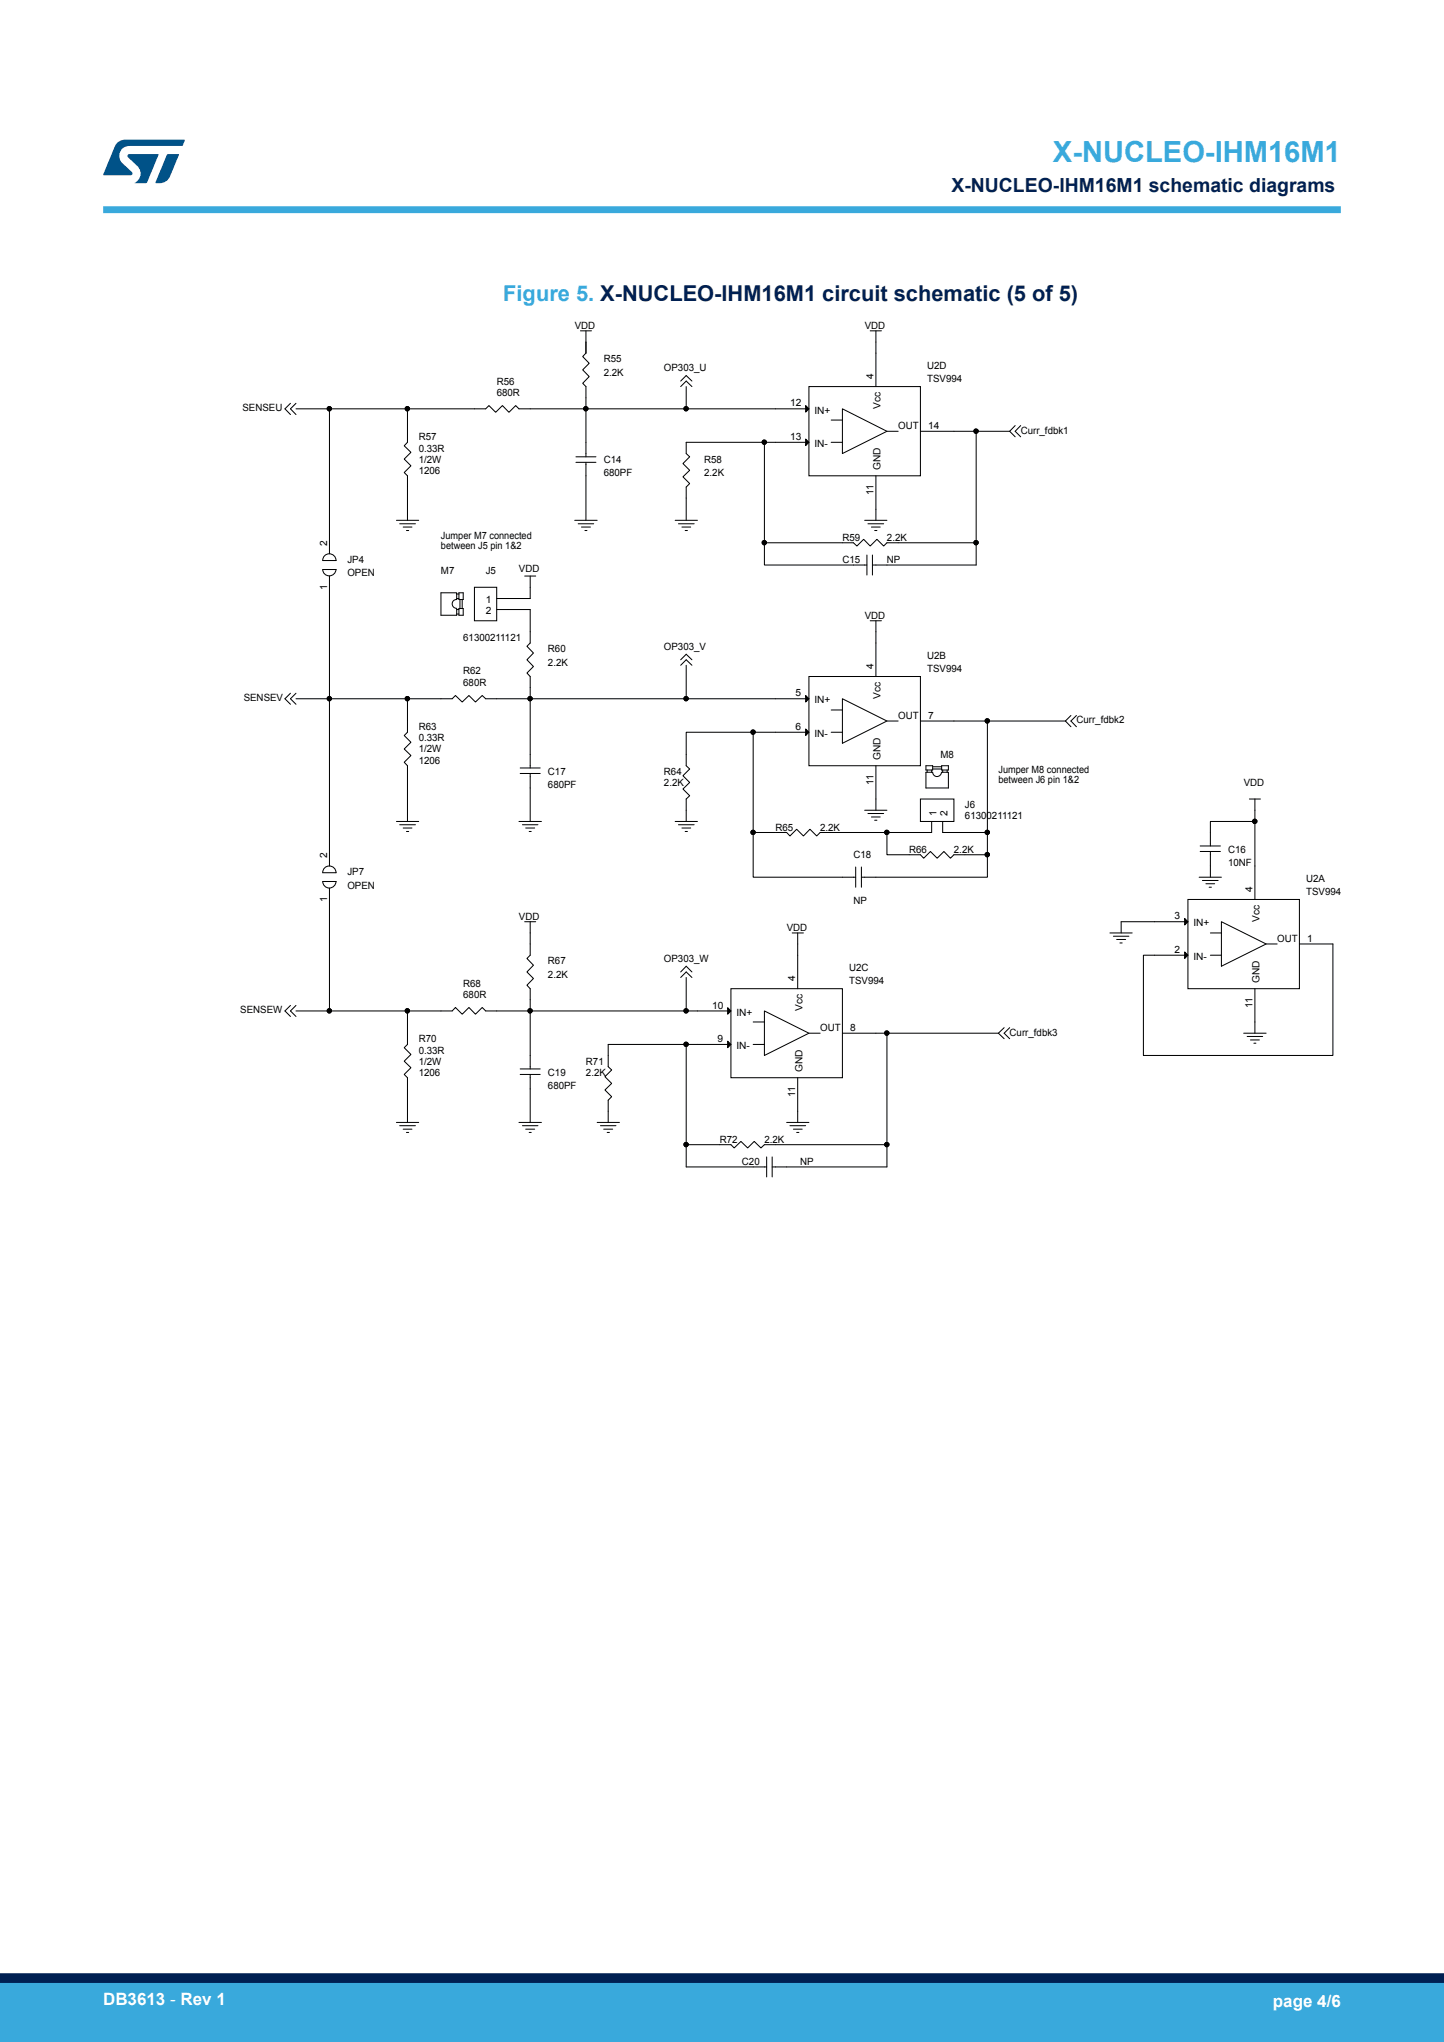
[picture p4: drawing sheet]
<svg xmlns="http://www.w3.org/2000/svg" width="210mm" height="297mm" viewBox="0 0 210 297" stroke-linecap="round" stroke-linejoin="round" font-family="sans-serif">
<g fill="none" stroke="#000" stroke-width=".15">
<path d="M42.2 58.7l-.8 .8 .8 .8M43 58.7l-.8 .8 .8 .8M43 59.5h27.6l.5-.5 1 1 1-1 .9 1 1-1 .5 .5h24.3M47.9 59.5v21M59.3 59.5v4.8l-.5 .5 1 1-1 1 1 .9-1 1 .5 .5v6.5M84.4 48.1h1.6M85.2 48.1v3.3l-.5 .5 1 .9-1 1 1 1-1 1 .5 .4v10.2M99 55.4l.8-.8 .8 .8M99 56.2l.8-.8 .8 .8M99.8 56.2v3.3h17.8M117.2 59l.4 .5-.4 .4zM117.6 56.2h16.3v13h-16.3z"/>
<path d="M126.6 48.1h1.6M127.4 48.1v8.1M57.7 75.7h3.2M58.1 76.2h2.3M58.6 76.7h1.3M59.1 77.2h.3M83.6 75.7h3.2M83.8 66.4h2.9M83.8 67.2h2.9M84.1 76.2h2.2M84.6 76.7h1.3M85.1 77.2h.3"/>
<path d="M85.2 67.2v8.5M98.2 75.7h3.2M98.7 76.2h2.3M99.2 76.7h1.2M99.6 77.2h.4M111.2 64.3v14.6M111.2 78.9v3.3h14.9M111.2 78.9h12.9l.5 .5 1-1 1 1 .9-1 1 1 .5-.5h13M117.2 63.9l.4 .4-.4 .5zM117.6 64.3h-17.8v1.7l.5 .4-1 1 1 1-1 1 1 .9-.5 .5v4.9M120.9 61.1h1.6M120.9 64.3h1.6"/>
<path d="M125.7 75.7h3.3M126.2 76.2h2.3M126.7 76.7h1.3M127.2 77.2h.3M127.4 69.2v6.5M129 62.7l-6.5-3.2v6.5l6.5-3.3h1.6M133.9 62.7h12.9M142 62.7v19.5h-15.1M146.8 62.7l.8 .8M147.6 61.9l-.8 .8M148.4 61.9l-.8 .8 .8 .8M47.9 83.8v42.2"/>
<path d="M48.9 81.5a.97 .97 0 0 0-1-1 .97 .97 0 0 0-1 1h2M48.9 82.8a.97 .97 0 0 1-1 1 .97 .97 0 0 1-1-1h2M66.4 88.5a.64 .64 0 0 1-.6-.7 .64 .64 0 0 1 .6-.6v-1h-2.3v3.3h2.3v-1M66.4 87.1h.3M66.4 88.7h.3M66.4 89.3h.3M66.4 86.4h.3M66.7 86.2h.7v1h-.7zM66.7 88.5h.7v1h-.7zM66.9 87.2v1.3M67.2 87.2v1.3M69 85.4h3.2v4.9h-3.2z"/>
<path d="M72.2 88.7h4.9v4.8l-.5 .5 1 1-1 1 1 .9-1 1 .5 .5v13.3M76.3 83.8h1.6M77.1 83.8v3.3h-4.9M99 96l.8-.8 .8 .8M99 96.8l.8-.8 .8 .8M99.8 96.8v4.8M117.6 98.4h16.3v13h-16.3zM126.1 80.7v2.9M126.6 90.3h1.6M126.9 80.7v2.9M127.4 90.3v8.1M42.2 100.8l-.8 .8 .8 .8"/>
<path d="M43 100.8l-.8 .8 .8 .8M43 101.6h22.8l.4-.4 1 .9 1-.9 .9 .9 1-.9 .5 .4h47M57.7 119.5h3.2M58.1 120h2.3M59.3 101.6v4.9l-.5 .5 1 1-1 .9 1 1-1 1 .5 .5v8.1M75.5 119.5h3.2M75.7 112.5h2.9M75.7 111.7h2.9M76 120h2.2M77.1 112.5v7M98.2 119.5h3.2M98.7 120h2.3"/>
<path d="M109.5 106.5v14.6h4.9l.5 .5 1-1 .9 1 1-1 1 1 .5-.5h9.7M109.5 106.5h-9.7v4.9l.5 .4-1 1 1 1-1 1 1 .9-.5 .5v3.3M109.5 106.5h8.1M117.2 101.2l.4 .4-.4 .5zM117.2 106l.4 .5-.4 .5zM120.9 103.3h1.6M120.9 106.5h1.6M125.7 117.8h3.3M126.2 118.3h2.3M126.7 118.8h1.3M127.2 119.3h.3M127.4 111.4v6.4"/>
<path d="M129 104.9l-6.5-3.3v6.5l6.5-3.2h1.6M133.9 104.9h21M133.9 116.2h4.8v3.3h-4.8zM134.7 111.4h.9v.6h-.9zM134.8 112v.3M135.5 119.5v1.6h-6.5v3.2h4.9l.4 .5 1-1 1 1 1-1 .9 1 .5-.5h4.9M135.5 112v.3M135.6 111.5h1.3M135.6 111.8h1.3M136.9 112.3a.64 .64 0 0 1-.6 .6 .64 .64 0 0 1-.7-.6h-.9v2.3h3.2v-2.3h-1M136.9 111.4h1v.6h-1zM137.1 119.5v1.6h6.5v3.2"/>
<path d="M137.1 112v.3M137.7 112v.3M143.6 104.9v16.2M154.9 104.9l.8 .8M155.7 104.1l-.8 .8M156.5 104.1l-.8 .8 .8 .8M181.7 116.2h1.6M182.5 119.5h-6.5v3.5M182.5 116.2v14.6M47.9 129.2v17.8M48.9 126.9a.97 .97 0 0 0-1-.9 .97 .97 0 0 0-1 .9h2M48.9 128.2a.97 .97 0 0 1-1 1 .97 .97 0 0 1-1-1h2"/>
<path d="M58.6 120.4h1.3M59.1 120.9h.3M76.3 134.1h1.6M76.5 120.4h1.3M77 120.9h.3M77.1 134.1v4.8l-.5 .5 1 1-1 1 1 .9-1 1 .5 .5v11.7M99.2 120.4h1.2M99.6 120.9h.4M109.5 121.1v6.5h14.9M115.2 135.7h1.6M116 135.7v8.1M124.4 126.1v2.9"/>
<path d="M125.3 126.1v2.9M143.6 124.3v3.3h-18.3M161.4 135.7h3.3M161.9 136.2h2.3M162.4 136.6h1.3M162.9 137.1h.3M172.3 133.6l.5 .5-.5 .4zM172.3 138.5l.5 .4-.5 .5zM172.8 134.1h-9.8v1.6M172.8 130.8h16.2v13h-16.2zM174.4 127.6h3.2M174.5 123.8h3"/>
<path d="M174.5 123h3M174.9 128.1h2.3M175.4 128.5h1.2M175.8 129h.4M176 135.7h1.6M176 138.9h1.6M176 123.8v3.8M184.1 137.3l-6.5-3.2v6.4l6.5-3.2h1.6M189 137.3h4.8v16.2h-27.5v-14.6h6.5M42.2 146.2l-.8 .8 .8 .8M43 146.2l-.8 .8 .8 .8M43 147h22.8l.4-.5 1 1 1-1 .9 1 1-1 .5 .5h35.7"/>
<path d="M59.3 147v4.9l-.5 .5 1 1-1 .9 1 1-1 1 .5 .4v6.6M75.7 156.3h2.9M75.7 155.5h2.9M77.1 156.3v7M99 141.4l.8-.9 .8 .9M99 142.2l.8-.8 .8 .8M99.8 151.9v14.6h6.5l.5 .5 1-1 .9 1 1-1 1 1 .5-.5h17.8M99.8 142.2v4.8M105.8 146.6l.5 .4-.5 .5zM105.8 151.4l.5 .5-.5 .5zM106.3 151.9h-17.9v3.2l.6 .5-1 1 1 1-1 .9 1 1-.6 .5v3.3M106.3 143.8h16.2v12.9h-16.2z"/>
<path d="M109.5 148.6h1.7M109.5 151.9h1.7M116 156.7v6.6M117.6 150.3l-6.4-3.3v6.5l6.4-3.2h1.7M122.5 150.3h22.7M129 150.3v19.4h-16.7M145.2 150.3l.8 .8M146 149.5l-.8 .8M146.8 149.5l-.8 .8 .8 .8M180.9 150.3h3.2M181.4 150.8h2.2M181.8 151.3h1.4"/>
<path d="M182.4 151.7h.2M182.5 143.8v6.5M57.7 163.3h3.2M58.1 163.7h2.3M58.6 164.2h1.3M59.1 164.7h.3M75.5 163.3h3.2M76 163.7h2.2M76.5 164.2h1.3M77 164.7h.3M86.8 163.3h3.3M87.3 163.7h2.3"/>
<path d="M87.8 164.2h1.3M88.3 164.7h.3M99.8 166.5v3.2h11.7M111.5 168.3v2.9M112.3 168.3v2.9M114.4 163.3h3.2M114.9 163.7h2.3M115.4 164.2h1.3M115.9 164.7h.3"/>
<circle cx="47.9" cy="59.4" r=".32"/>
<circle cx="59.2" cy="59.4" r=".32"/>
<circle cx="85.2" cy="59.4" r=".32"/>
<circle cx="99.8" cy="59.4" r=".32"/>
<circle cx="111.1" cy="64.3" r=".32"/>
<circle cx="111.1" cy="78.9" r=".32"/>
<circle cx="141.9" cy="78.9" r=".32"/>
<circle cx="141.9" cy="62.7" r=".32"/>
<circle cx="47.9" cy="101.6" r=".32"/>
<circle cx="59.2" cy="101.6" r=".32"/>
<circle cx="77.1" cy="101.6" r=".32"/>
<circle cx="99.8" cy="101.6" r=".32"/>
<circle cx="109.5" cy="106.5" r=".32"/>
<circle cx="143.6" cy="104.9" r=".32"/>
<circle cx="182.5" cy="119.5" r=".32"/>
<circle cx="109.5" cy="121.1" r=".32"/>
<circle cx="129" cy="121.1" r=".32"/>
<circle cx="143.6" cy="121.1" r=".32"/>
<circle cx="143.6" cy="124.3" r=".32"/>
<circle cx="47.9" cy="147" r=".32"/>
<circle cx="59.2" cy="147" r=".32"/>
<circle cx="77.1" cy="147" r=".32"/>
<circle cx="99.8" cy="151.9" r=".32"/>
<circle cx="99.8" cy="147" r=".32"/>
<circle cx="129" cy="150.3" r=".32"/>
<circle cx="99.8" cy="166.5" r=".32"/>
<circle cx="129" cy="166.5" r=".32"/>
</g>
<g fill="#000">
<path d="M117.2 59l.4 .5-.4 .4zM117.2 63.9l.4 .4-.4 .5zM117.2 101.2l.4 .4-.4 .5zM117.2 106l.4 .5-.4 .5zM172.3 133.6l.5 .5-.5 .4zM172.3 138.5l.5 .4-.5 .5zM105.8 146.6l.5 .4-.5 .5zM105.8 151.4l.5 .5-.5 .5z"/>
<circle cx="47.9" cy="59.4" r=".32"/>
<circle cx="59.2" cy="59.4" r=".32"/>
<circle cx="85.2" cy="59.4" r=".32"/>
<circle cx="99.8" cy="59.4" r=".32"/>
<circle cx="111.1" cy="64.3" r=".32"/>
<circle cx="111.1" cy="78.9" r=".32"/>
<circle cx="141.9" cy="78.9" r=".32"/>
<circle cx="141.9" cy="62.7" r=".32"/>
<circle cx="47.9" cy="101.6" r=".32"/>
<circle cx="59.2" cy="101.6" r=".32"/>
<circle cx="77.1" cy="101.6" r=".32"/>
<circle cx="99.8" cy="101.6" r=".32"/>
<circle cx="109.5" cy="106.5" r=".32"/>
<circle cx="143.6" cy="104.9" r=".32"/>
<circle cx="182.5" cy="119.5" r=".32"/>
<circle cx="109.5" cy="121.1" r=".32"/>
<circle cx="129" cy="121.1" r=".32"/>
<circle cx="143.6" cy="121.1" r=".32"/>
<circle cx="143.6" cy="124.3" r=".32"/>
<circle cx="47.9" cy="147" r=".32"/>
<circle cx="59.2" cy="147" r=".32"/>
<circle cx="77.1" cy="147" r=".32"/>
<circle cx="99.8" cy="151.9" r=".32"/>
<circle cx="99.8" cy="147" r=".32"/>
<circle cx="129" cy="150.3" r=".32"/>
<circle cx="99.8" cy="166.5" r=".32"/>
<circle cx="129" cy="166.5" r=".32"/>
</g>
<path d="M15 30.5h180" fill="none" stroke="#39a9dc" stroke-width="1"/>
<g fill="#005288">
<path d="M17.1 20.7l.7-.3 .4-.1h8.6l.1 .1-.4 .8h-7.6a1.45 1.45 0 0 0-1.4 .9 1.45 1.45 0 0 0 .2 1.6l1.5 1.3 .1 .2-.1 .2-.2 .1h-4l1.7-4.2z"/>
<path d="M24.3 22.4h1.6l.1 .1-1.3 3.2a1.6 1.6 0 0 1-1.5 .9h-.5l-.1-.1z"/>
<path d="M18.6 22.5l.2-.1h4.2l.1 .1-1.8 4.1h-1.7a1.54 1.54 0 0 0 .4-2.4l-1.4-1.3-.1-.2z"/>
</g>
<g fill="#39a9dc">
<path d="M0 288.4h210v8.6h-210z" fill-rule="evenodd"/>
<path d="M-.1 288.4h210.2v4.4h-210.2z" fill-rule="evenodd"/>
</g>
<path d="M0 287.7h210" fill="none" stroke="#002052" stroke-width="1.4"/>
<text font-size="4.2" fill="#39a9dc" x="153.1" y="23.5">X-NUCLEO-IHM16M1</text>
<text font-size="3.2" fill="#39a9dc" x="73.2" y="43.8">Figure 5. X-NUCLEO-IHM16M1 circuit schematic (5 of 5)</text>
<text font-size="2.8" fill="#002052" x="138.4" y="27.9">X-NUCLEO-IHM16M1 schematic diagrams</text>
<g font-size="2.5" fill="#fff">
<text x="15" y="291.6">DB3613 - Rev 1</text>
<text x="185.1" y="291.9">page 4/6</text>
</g>
<g font-size="1.5">
<text x="83.6" y="47.9">VDD</text>
<text x="125.7" y="47.9">VDD</text>
<text x="87.8" y="52.7">R55</text>
<text x="96.6" y="54">OP303_U</text>
<text x="134.8" y="53.7">U2D</text>
<text x="35.3" y="59.8">SENSEU</text>
<text x="72.2" y="57.6">680R</text>
<text x="72.2" y="56">R56</text>
<text x="87.8" y="54.7">2.2K</text>
<text x="114.9" y="59.1">12</text>
<text x="127" y="55.1" transform="rotate(-90 127 55.1)">4</text>
<text x="128.1" y="59.5" transform="rotate(-90 128.1 59.5)">Vcc</text>
<text x="134.8" y="55.6">TSV994</text>
<text x="60.9" y="64.1">R57</text>
<text x="60.9" y="65.7">0.33R</text>
<text x="114.9" y="64">13</text>
<text x="118.4" y="65">IN-</text>
<text x="118.4" y="60.1">IN+</text>
<text x="130.6" y="62.4">OUT</text>
<text x="135" y="62.4">14</text>
<text x="148.4" y="63.1">Curr_fdbk1</text>
<text x="60.9" y="67.3">1/2W</text>
<text x="60.9" y="68.9">1206</text>
<text x="87.8" y="69.2">680PF</text>
<text x="87.8" y="67.3">C14</text>
<text x="102.4" y="69.2">2.2K</text>
<text x="102.4" y="67.3">R58</text>
<text x="127" y="72" transform="rotate(-90 127 72)">11</text>
<text x="128.1" y="68.4" transform="rotate(-90 128.1 68.4)">GND</text>
<text x="47.6" y="79.4" transform="rotate(-90 47.6 79.4)">2</text>
<text x="50.5" y="81.9">JP4</text>
<text x="50.5" y="83.8">OPEN</text>
<text x="64.1" y="83.5">M7</text>
<text x="64.1" y="78.4">Jumper M7 connected</text>
<text x="64.1" y="79.9">between J5 pin 1&amp;2</text>
<text x="70.6" y="83.5">J5</text>
<text x="75.5" y="83.2">VDD</text>
<text x="122.5" y="78.6">R59</text>
<text x="122.5" y="81.9">C15</text>
<text x="129" y="78.6">2.2K</text>
<text x="129" y="81.9">NP</text>
<text x="47.6" y="85.7" transform="rotate(-90 47.6 85.7)">1</text>
<text x="70.6" y="87.7">1</text>
<text x="70.6" y="89.3">2</text>
<text x="125.7" y="90">VDD</text>
<text x="67.4" y="93.2">61300211121</text>
<text x="79.7" y="94.9">R60</text>
<text x="96.6" y="94.5">OP303_V</text>
<text x="134.8" y="95.8">U2B</text>
<text x="35.4" y="102">SENSEV</text>
<text x="67.4" y="98.1">R62</text>
<text x="67.4" y="99.7">680R</text>
<text x="79.7" y="96.8">2.2K</text>
<text x="115.7" y="101.3">5</text>
<text x="127" y="97.3" transform="rotate(-90 127 97.3)">4</text>
<text x="128.1" y="101.7" transform="rotate(-90 128.1 101.7)">Vcc</text>
<text x="134.8" y="97.8">TSV994</text>
<text x="60.9" y="106.2">R63</text>
<text x="60.9" y="107.8">0.33R</text>
<text x="115.7" y="106.1">6</text>
<text x="118.4" y="107.2">IN-</text>
<text x="118.4" y="102.3">IN+</text>
<text x="130.6" y="104.6">OUT</text>
<text x="135" y="104.5">7</text>
<text x="156.5" y="105.2">Curr_fdbk2</text>
<text x="60.9" y="111.1">1206</text>
<text x="60.9" y="109.4">1/2W</text>
<text x="79.7" y="112.7">C17</text>
<text x="96.6" y="112.7">R64</text>
<text x="128.1" y="110.6" transform="rotate(-90 128.1 110.6)">GND</text>
<text x="136.8" y="110.3">M8</text>
<text x="145.2" y="112.5">Jumper M8 connected</text>
<text x="145.2" y="114">between J6 pin 1&amp;2</text>
<text x="79.7" y="114.6">680PF</text>
<text x="96.6" y="114.3">2.2K</text>
<text x="127" y="114.2" transform="rotate(-90 127 114.2)">11</text>
<text x="136.2" y="118.7" transform="rotate(-90 136.2 118.7)">1</text>
<text x="137.8" y="118.7" transform="rotate(-90 137.8 118.7)">2</text>
<text x="140.3" y="119.2">61300211121</text>
<text x="140.3" y="117.5">J6</text>
<text x="180.9" y="114.3">VDD</text>
<text x="47.6" y="124.8" transform="rotate(-90 47.6 124.8)">2</text>
<text x="112.8" y="120.8">R65</text>
<text x="119.3" y="120.8">2.2K</text>
<text x="124.1" y="124.9">C18</text>
<text x="132.2" y="124.1">R66</text>
<text x="138.7" y="124.1">2.2K</text>
<text x="178.6" y="126">10NF</text>
<text x="178.6" y="124.1">C16</text>
<text x="47.6" y="131.2" transform="rotate(-90 47.6 131.2)">1</text>
<text x="50.5" y="127.3">JP7</text>
<text x="50.5" y="129.3">OPEN</text>
<text x="124.1" y="131.5">NP</text>
<text x="182.1" y="129.7" transform="rotate(-90 182.1 129.7)">4</text>
<text x="190" y="130.2">TSV994</text>
<text x="190" y="128.3">U2A</text>
<text x="75.5" y="133.8">VDD</text>
<text x="114.4" y="135.4">VDD</text>
<text x="170.8" y="133.7">3</text>
<text x="173.6" y="134.7">IN+</text>
<text x="183.2" y="134.1" transform="rotate(-90 183.2 134.1)">Vcc</text>
<text x="185.7" y="137">OUT</text>
<text x="190.1" y="136.9">1</text>
<text x="67.4" y="143.5">R68</text>
<text x="79.7" y="142.2">2.2K</text>
<text x="79.7" y="140.3">R67</text>
<text x="96.6" y="139.9">OP303_W</text>
<text x="115.7" y="142.7" transform="rotate(-90 115.7 142.7)">4</text>
<text x="123.5" y="143.2">TSV994</text>
<text x="123.5" y="141.2">U2C</text>
<text x="170.8" y="138.6">2</text>
<text x="173.6" y="139.6">IN-</text>
<text x="183.2" y="143" transform="rotate(-90 183.2 143)">GND</text>
<text x="34.9" y="147.4">SENSEW</text>
<text x="67.4" y="145.1">680R</text>
<text x="103.6" y="146.7">10</text>
<text x="107.1" y="147.7">IN+</text>
<text x="116.7" y="147.1" transform="rotate(-90 116.7 147.1)">Vcc</text>
<text x="119.3" y="150">OUT</text>
<text x="123.6" y="149.9">8</text>
<text x="182.1" y="146.6" transform="rotate(-90 182.1 146.6)">11</text>
<text x="60.9" y="151.6">R70</text>
<text x="60.9" y="153.2">0.33R</text>
<text x="60.9" y="154.8">1/2W</text>
<text x="85.2" y="154.8">R71</text>
<text x="104.4" y="151.6">9</text>
<text x="107.1" y="152.6">IN-</text>
<text x="116.7" y="155.9" transform="rotate(-90 116.7 155.9)">GND</text>
<text x="146.8" y="150.6">Curr_fdbk3</text>
<text x="60.9" y="156.5">1206</text>
<text x="79.7" y="158.4">680PF</text>
<text x="79.7" y="156.5">C19</text>
<text x="85.2" y="156.5">2.2K</text>
<text x="115.7" y="159.5" transform="rotate(-90 115.7 159.5)">11</text>
<text x="104.7" y="166.2">R72</text>
<text x="111.2" y="166.2">2.2K</text>
<text x="107.9" y="169.5">C20</text>
<text x="116.4" y="169.5">NP</text>
</g>
</svg>
